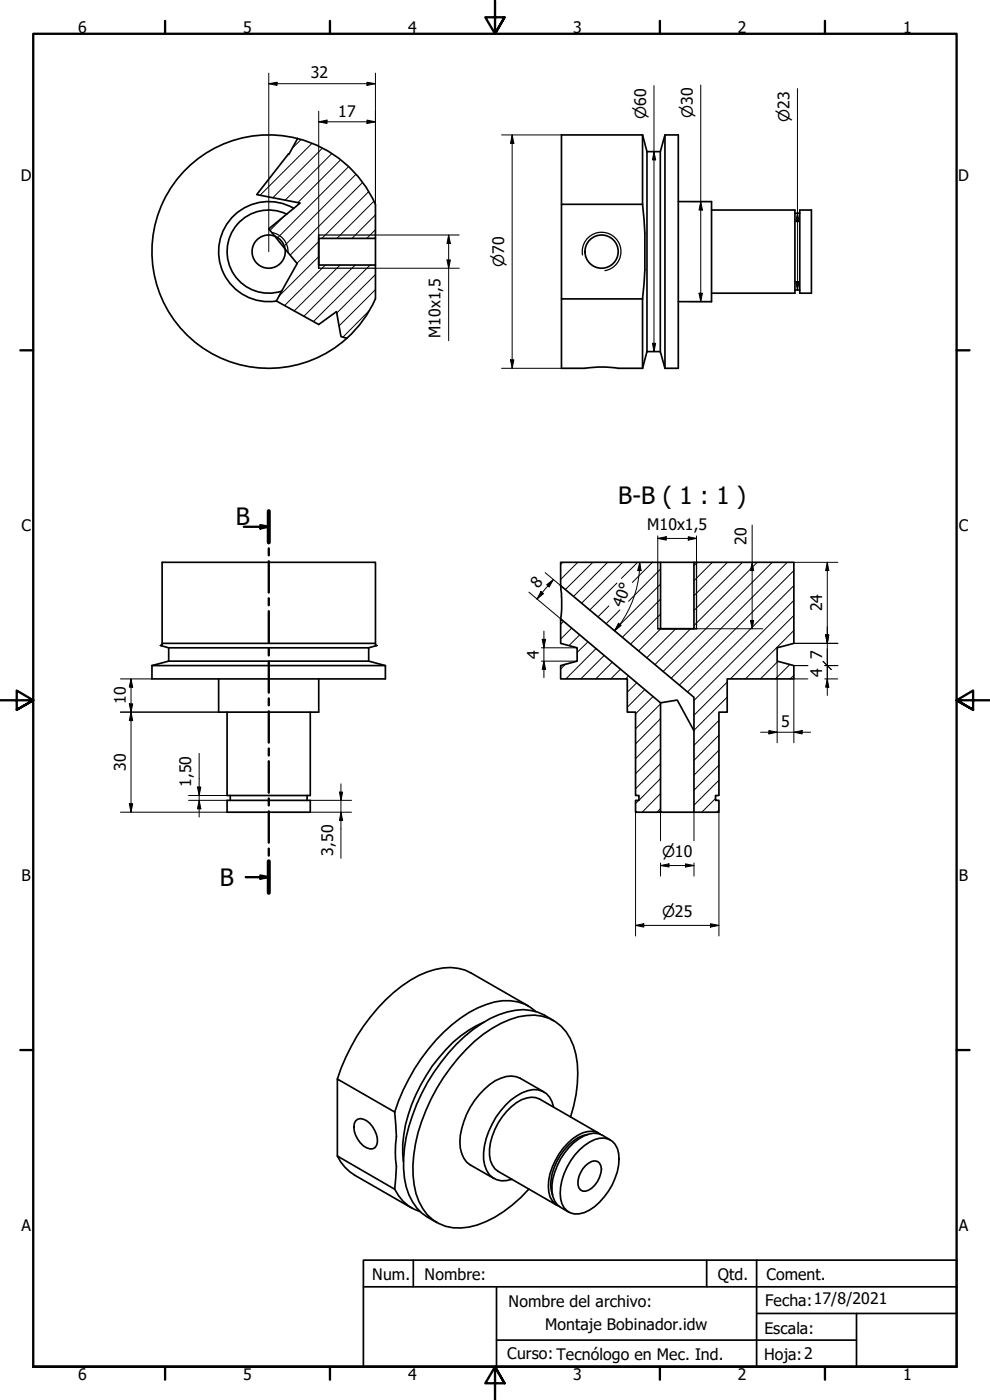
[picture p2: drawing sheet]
<svg xmlns="http://www.w3.org/2000/svg" width="297mm" height="420mm" viewBox="0 0 297 420" stroke-linecap="round" stroke-linejoin="round" font-family="sans-serif">
<!-- layer: Hatch (ISO) -->
<g fill="none" stroke="#000" stroke-width=".3">
<path d="M90.3 41.9l-2.7 2.7M93.6 43l-15.6 15.6M96.7 44.5l-14.8 14.9M99.6 46.1l-14 13.9M102.2 48l-12.9 12.8M104.6 50l-21.3 21.4M106.8 52.3l-21.5 21.5M108.8 54.8l-21.7 21.8M110.6 57.5l-14 14M85.3 64.8l-4.3 4.3M95.6 77l-11.9 11.9M95.6 72.5l-6.5 6.5"/>
<path d="M97.6 79.5l-12.2 12.2M102 79.5l-13.7 13.8M106.6 79.5l-15.4 15.4M111.1 79.5l-17.1 17M112.1 60.4l-11 11.1M112.6 68.9l-2.6 2.6M112.6 64.5l-7 7M110.7 93.3l-7.8 7.9M112.6 86.9l-10.9 10.9M112.6 82.4l-11.6 11.6M168.8 168.8l-.6 .6M173.4 168.8l-5.2 5.1"/>
<path d="M177.9 168.8l-8.3 8.2M182.3 168.8l-10.2 10.2M185.1 175l-8.1 8M186.8 168.8l-12.3 12.2M191.3 168.8l-4.9 4.8M195.8 168.8l-6.1 6M198.2 179.8l-11.5 11.5M198.2 175.3l-13.9 13.9M198.2 170.8l-9.6 9.6M209.2 168.8l-1 1M213.7 168.8l-5.5 5.5M218.2 168.8l-10 10"/>
<path d="M222.8 168.8l-14.6 14.4M227.2 168.8l-19 18.9M231.7 168.8l-32.8 32.7M236.2 168.8l-34.8 34.8M238.2 175.7l-32 32M238.2 171.2l-34.4 34.4M169.1 186.5l-.9 .9M169.7 199.3l-1.5 1.5M171.5 188.5l-3.3 3.3M173.9 190.5l-3.1 3.2M176.4 192.6l-3.2 3.2M178.8 194.7l-9 9.1"/>
<path d="M181.3 196.7l-7.1 7.1M182.7 181.8l-3.3 3.3M183.7 198.7l-4.9 5.1M186 183l-4.1 4.2M198.2 184.3l-9 9M198.2 188.7l-6.6 6.7M202.8 188.7l-8.7 8.7M207.2 188.7l-10.7 10.8M233.4 198.5l-5.2 5.3M237 199.4l-4.3 4.4M238.2 189.2l-14.6 14.6M238.2 184.7l-19.1 19.1"/>
<path d="M238.2 180.2l-30 30M186.2 200.8l-2.9 3M188.6 202.9l-.9 .9M191.1 204.9l-2.9 2.9M193.5 206.9l-5.3 5.4M196 209l-5.3 5.2M198.2 211.2l-7.5 7.5M198.2 215.7l-7.5 7.5M215.7 216.2l-7.5 7.5M218.2 213.7h-.1M218.2 209.2l-10 10M218.2 204.7l-10 10"/>
<path d="M238.2 202.7l-1.1 1.1M198.2 229.2l-7.5 7.5M198.2 220.2l-7.5 7.5M198.2 238.2l-5.5 5.6M198.2 233.7l-6.5 6.5M198.2 224.7l-7.5 7.5M214.7 239.6l-4.1 4.2M215.7 238.6l-.1 .1M215.7 234.2l-7.5 7.5M215.7 229.7l-7.5 7.5M215.7 225.1l-7.5 7.5M215.7 220.6l-7.5 7.6"/>
<path d="M191.6 240.2l-.9 1M198.2 242.7l-1.1 1.1M215.7 243.1l-.6 .7"/>
</g>
<!-- layer: Visible (ISO) -->
<g fill="none" stroke="#000" stroke-width=".51">
<path d="M89.3 41.6a35 35 0 0 1 23.3 19.7M89.3 41.6a35 35 0 0 0-42.1 23.4 35 35 0 0 0 21 43.3 35 35 0 0 0 44.4-18.6v-10.2h-17v-8h17v-10.2M89.3 41.6l-2.6 4.7-.1-.1-9.6 12.2 13 2.5-9.4 7.8 8.6 10.4-6.3 11.2 12.7 7.1 5.4-3.9 1.3 7.5 1.7 .5M192.8 40.5h-24.3v20.8M192.8 40.5v20.8M192.8 40.5l1.3 5M194.1 45.5v60M194.1 45.5h4M198.1 45.5l1.4-5h4v70h-4M198.1 45.5v60M199.5 40.5v70M86 64.3a12.5 12.5 0 0 0-17.8 10.4 12.5 12.5 0 0 0 16.3 12.7"/>
<path d="M88.1 62.5a15 15 0 0 0-22.2 10.2 15 15 0 0 0 17 17.7M95.6 70.5v10M112.6 71.5v8M192.8 61.3a123.1 123.1 0 0 1 0 28.4M192.8 61.3h-24.3v28.4h24.3M203.5 60.5h10v30h-10M213.5 63h25v25h-25M238.5 64h1.5M240 63h3.5v25h-3.5zM168.5 89.7v20.8h7a32.8 32.8 0 0 1 10 0h7.3M192.8 89.7v20.8M238.5 87h1.5"/>
<path d="M194.1 105.5h4l1.4 5M194.1 105.5l-1.3 5M168.2 168.8h30v19.9h10v-19.9h30v24.3l-5 1.3v4l5 1.3v4.1h-20v9.9h-2.5v25h-1v1.5h1v3.6h-7.5v-34.5l-40-33.6zM168.2 175.7a39.3 39.3 0 0 1 0 10M198.2 168.8h10M45.6 199.7h70M48.6 193.1h64M50.6 194.4l-2.5-.7h.5v-24.9h64v24.9h.5l-2.5 .7M50.6 194.4v4l-5 1.3M50.6 198.4h60M50.6 194.4h60M110.6 198.4l5 1.3v4.1h-70v-4.1"/>
<path d="M110.6 194.4v4M197.4 188.7h11.6M65.6 203.8v9.9h30v-9.9M68.1 213.7v25h25v-25M198.2 210.9l5-.8 5 9.2M69.1 238.7v1.5M92.1 238.7v1.5M68.1 240.2h25v3.6h-25zM198.2 243.8h-7.5v-3.6h1v-1.5h-1v-25h-2.5v-9.9h-20v-4.1l5-1.3v-4l-5-1.3v-7.4l30 25.2v32.9h10M145.2 306.7a38.2 38.2 0 0 0-17.3 16 43.2 43.2 0 0 0-7.1 23.4l.2 2.5M158.6 301.9l-17.2-9.9a15.2 15.2 0 0 0-13.3-.3 43.8 43.8 0 0 0-19.1 16.3 62.4 62.4 0 0 0-7.8 15.8M160.8 303.6a13.9 13.9 0 0 0-14.9-2.1 42.8 42.8 0 0 0-19.5 16.2 62.3 62.3 0 0 0-8 16"/>
<path d="M166.1 306.3a15.8 15.8 0 0 0-16.4-1.8 44.5 44.5 0 0 0-19.5 17.2 53.7 53.7 0 0 0-9.1 26.1 20 20 0 0 0 5.5 16.3l4.5 2.8M106.7 336.4a2.34 2.34 0 0 1 3.3-.1 7.3 7.3 0 0 1 3 7.5 1.99 1.99 0 0 1-3 .7 7.4 7.4 0 0 1-3.7-7.3zM118.4 333.7l.5 7.4a31.6 31.6 0 0 0 0 9l-.5 6.8M118.4 333.7l-17.2-9.9v23.1l17.2 10M163.2 327.7l-7.1-4.1a8.5 8.5 0 0 0-9.2 1.9 23.8 23.8 0 0 0-8.9 17.3 8.1 8.1 0 0 0 3.1 6.8l7.1 4.1M166.1 332.3a5.8 5.8 0 0 0-7.7-5 20.5 20.5 0 0 0-11.8 12.3 14.9 14.9 0 0 0-.6 11.6 5.7 5.7 0 0 0 7.6 2.7M171.2 335.2a37.9 37.9 0 0 0 1.6-18.8 13.8 13.8 0 0 0-10.2-11.4 20.3 20.3 0 0 0-14.9 3.6 53.9 53.9 0 0 0-19.9 24.6 39.4 39.4 0 0 0-3 25.1 13.1 13.1 0 0 0 15.9 10 33.4 33.4 0 0 0 18-11.5M101.2 346.9a13.5 13.5 0 0 0 5.2 5.8l17.2 9.9M118.4 356.9a12.7 12.7 0 0 0 7.7 6.7M173.9 345.1a10.9 10.9 0 0 1 7.4-3.6 4.8 4.8 0 0 1 4.3 4.6 18.5 18.5 0 0 1-10.2 17.8 5 5 0 0 1-7.2-4.1 18.5 18.5 0 0 1 5.7-14.7zM175.7 349.8a2.87 2.87 0 0 1 4.2-.7 4.1 4.1 0 0 1 0 4.2 5.6 5.6 0 0 1-5 4.2 2.49 2.49 0 0 1-1.5-3.1 8.3 8.3 0 0 1 2.3-4.6zM176.3 340.5a13.5 13.5 0 0 0-9.2 8 13.1 13.1 0 0 0-1.3 10.2"/>
<path d="M179.6 340.1l-17.7-10.2a7.8 7.8 0 0 0-8.5 2.2 19.5 19.5 0 0 0-6.5 14.6 6.2 6.2 0 0 0 2.5 4.8l17.7 10.2M180.1 340.4a5.8 5.8 0 0 0-6.7 .3 19.6 19.6 0 0 0-8.9 15.3 6.1 6.1 0 0 0 3.1 6M183.1 342.1a6.9 6.9 0 0 0-9.4-.3 19.2 19.2 0 0 0-8.1 15.7 5.9 5.9 0 0 0 2.5 4.8l2.5 1.5"/>
<circle cx="80.6" cy="75.5" r="5"/>
<circle cx="180.5" cy="75.5" r="5"/>
</g>
<!-- layer: Visible Narrow (ISO) -->
<path d="M81.5 69.8a5.8 5.8 0 0 1 4.9 6M95.6 70.5h17M174.8 76.5a5.8 5.8 0 0 1 4.7-6.7 5.8 5.8 0 0 1 6.7 4.7 5.8 5.8 0 0 1-4.7 6.7M95.6 80.5h17M197.4 168.8v19.9M209 168.8v19.9" fill="none" stroke="#000" stroke-width=".38"/>
<!-- layer: Section Line (ISO) -->
<g fill="none" stroke="#000" stroke-width=".7">
<path d="M73.2 158.1h7.4M78.1 157.6l2.5 .5-2.5 .5zM80.6 153.4v9.4M80.6 164.6v2.1M80.6 168.4v9.4M80.6 179.6v2.1M80.6 183.4v9.4M80.6 194.6v2.1M80.6 198.5v9.4M80.6 209.6v2.1M80.6 213.5v9.4M80.6 224.6v2.1"/>
<path d="M80.6 228.5v9.4M80.6 239.6v2.1M80.6 243.5v9.4M80.6 254.7v2.1M80.6 258.5v9.4M73.7 263.2h6.9M78.1 262.7l2.5 .5-2.5 .5z"/>
</g>
<path d="M80.6 153.4v9.4M80.6 258.5v9.4" fill="none" stroke="#000" stroke-width="1.2"/>
<g fill="#000">
<path d="M78.1 157.6l2.5 .5-2.5 .5z" fill-rule="evenodd"/>
<path d="M78.1 262.7l2.5 .5-2.5 .5z" fill-rule="evenodd"/>
</g>
<!-- layer: Border (ISO) -->
<g fill="none" stroke="#000" stroke-width=".7">
<path d="M49.5 6.3v3.8M99 6.3v3.8M148.5 .2v9.9l-2.9-4.9h5.8l-2.9 4.9 2.9-4.9M198 6.3v3.8M247.5 6.3v3.8M6.1 105.1h3.9M287 105.1h3.9M0 210.2h10l-5-3v5.8l5-2.8-5 2.8M297 210.2h-10l5-3v5.8l-5-2.8 5 2.8M6.1 315.1h3.9M287 315.1h3.9M10 410.2v-400.1h277v400.1h-277h277"/>
<path d="M49.5 410.2v3.9M99 410.2v3.9M151.4 415.1l-2.9-4.9 2.9 4.9h-5.8l2.9-4.9v10M198 410.2v3.9M247.5 410.2v3.9"/>
</g>
<!-- layer: Title (ISO) -->
<path d="M109 378.2h178v32h-178zM124 378.2v8M212 378.2v8M227 378.2v32M109 386.2h178M149 386.2v24M227 394.2h60M257 394.2v16M149 402.2h108" fill="none" stroke="#000" stroke-width=".51"/>
<!-- layer: Dimension (ISO) -->
<g fill="none" stroke="#000" stroke-width=".3">
<path d="M80.6 25.1l2.5-.4v.9zM80.6 25.1h32M80.6 21.9v53.6M95.6 36.6l2.5-.6v1.1zM95.6 36.6h17M95.6 33.4v37.1M110.1 24.7l2.5 .4-2.5 .5zM110.1 36l2.5 .6-2.5 .5zM112.6 21.9v48.6h25.2M196.2 25.7v79.8M210.2 25.5v65M239.3 26.6v60.4"/>
<path d="M150.5 40.5h18M153.7 40.5l.5 2.5h-1zM153.7 40.5v70M196.2 45.5l.5 2.5h-.9zM134.1 78h1l-.5 2.5zM134.6 70.5l.5 2.6h-1zM134.6 70.5v31.8M207.1 60.5h6.4M210.2 60.5l.6 2.5h-1.1zM239.3 64l.5 2.5h-1zM112.6 80.5h25.2M207.1 90.5h6.4"/>
<path d="M209.7 88h1.1l-.6 2.5zM238.8 84.5h1l-.5 2.5zM150.5 110.5h18M153.2 108h1l-.5 2.5zM195.8 103h.9l-.5 2.5zM225.7 157.6v31.1M158.7 177.7l9.5 8M162.3 177.5l.8 .7-2 1.6zM163.6 171.9l4.6 3.8M164 175.5l2.1-1.6-1.3 2.2zM166.1 173.9l-5 5.9M191.9 171.2a31.6 31.6 0 0 1-7.5 18.1"/>
<path d="M192 168.8l.3 2.4h-1zM192 168.8l-.2 2.4M197.4 161.6l2.5-.5v1zM197.4 161.6h11.6M197.4 160.8v8M206.5 161.1l2.5 .5-2.5 .5zM209 160.8v8M225.7 168.8l.4 2.4h-.9zM238.2 168.8h13.2M248.2 168.8l.5 2.4h-1zM248.2 168.8v39.9M162.4 194.4h10.8"/>
<path d="M162.4 198.4h10.8M162.7 191.9h1l-.5 2.5zM163.2 198.4l.5 2.5h-1zM163.2 189.4v14M185.5 187l.9 .7-2 1.6zM209 188.7h19.9M225.2 186.2h.9l-.4 2.5zM233.2 198.4v24.5M238.2 199.7h4.2M238.2 193.1h13.2M247 198.5l2.4 2.5M247.5 199.7h3.9"/>
<path d="M247.7 190.5h1l-.5 2.6zM36.1 203.8h9.5M36.1 213.7h29.5M38.8 211.2h1l-.5 2.5zM39.3 203.8l.5 2.4h-1zM39.3 213.7l.5 2.6h-1zM39.3 203.8v40M228.2 219.8h15M230.7 219.2l2.5 .6-2.5 .5zM238.2 219.8l2.5-.6v1.1zM242.4 203.8h-4.2v19.1M247.5 203.8h3.9"/>
<path d="M248.2 203.8l.5 2.4h-1zM56.6 238.7h11.5M59.2 236.2h1.1l-.5 2.5zM59.8 226.1v19.1M101.9 237.7h.9l-.5 2.5zM102.3 235.2v22.4M36.1 243.8h32M38.8 241.2h1l-.5 2.6zM56.6 240.2h11.5M59.8 240.2l.5 2.5h-1.1zM93.1 243.8h12.4M93.1 240.2h12.4"/>
<path d="M102.3 243.8l.5 2.4h-.9zM190.7 243.8v37.1M198.2 259.8l2.5-.6v1zM198.2 259.8h10M198.2 243.8v8.5M198.2 259v3.9M205.7 259.2l2.5 .6-2.5 .4zM208.2 243.8v8.5M208.2 259v3.9M215.7 243.8v37.1M190.7 277.7l2.5-.5v1zM190.7 277.7h25"/>
<path d="M213.2 277.2l2.5 .5-2.5 .5z"/>
</g>
<g fill="#000">
<path d="M80.6 25.1l2.5-.4v.9z" fill-rule="evenodd"/>
<path d="M95.6 36.6l2.5-.6v1.1z" fill-rule="evenodd"/>
<path d="M110.1 24.7l2.5 .4-2.5 .5z" fill-rule="evenodd"/>
<path d="M110.1 36l2.5 .6-2.5 .5z" fill-rule="evenodd"/>
<path d="M153.7 40.5l.5 2.5h-1z" fill-rule="evenodd"/>
<path d="M196.2 45.5l.5 2.5h-.9z" fill-rule="evenodd"/>
<path d="M134.1 78h1l-.5 2.5z" fill-rule="evenodd"/>
<path d="M134.6 70.5l.5 2.6h-1z" fill-rule="evenodd"/>
<path d="M210.2 60.5l.6 2.5h-1.1z" fill-rule="evenodd"/>
<path d="M239.3 64l.5 2.5h-1z" fill-rule="evenodd"/>
<path d="M209.7 88h1.1l-.6 2.5z" fill-rule="evenodd"/>
<path d="M238.8 84.5h1l-.5 2.5z" fill-rule="evenodd"/>
<path d="M153.2 108h1l-.5 2.5z" fill-rule="evenodd"/>
<path d="M195.8 103h.9l-.5 2.5z" fill-rule="evenodd"/>
<path d="M162.3 177.5l.8 .7-2 1.6z" fill-rule="evenodd"/>
<path d="M164 175.5l2.1-1.6-1.3 2.2z" fill-rule="evenodd"/>
<path d="M192 168.8l.3 2.4h-1z" fill-rule="evenodd"/>
<path d="M197.4 161.6l2.5-.5v1z" fill-rule="evenodd"/>
<path d="M206.5 161.1l2.5 .5-2.5 .5z" fill-rule="evenodd"/>
<path d="M225.7 168.8l.4 2.4h-.9z" fill-rule="evenodd"/>
<path d="M248.2 168.8l.5 2.4h-1z" fill-rule="evenodd"/>
<path d="M162.7 191.9h1l-.5 2.5z" fill-rule="evenodd"/>
<path d="M185.5 187l.9 .7-2 1.6z" fill-rule="evenodd"/>
<path d="M225.2 186.2h.9l-.4 2.5z" fill-rule="evenodd"/>
<path d="M247.7 190.5h1l-.5 2.6z" fill-rule="evenodd"/>
<path d="M247.7 190.5h1l-.5 2.6z" fill-rule="evenodd"/>
<path d="M38.8 211.2h1l-.5 2.5z" fill-rule="evenodd"/>
<path d="M39.3 203.8l.5 2.4h-1z" fill-rule="evenodd"/>
<path d="M39.3 213.7l.5 2.6h-1z" fill-rule="evenodd"/>
<path d="M163.2 198.4l.5 2.5h-1z" fill-rule="evenodd"/>
<path d="M238.2 219.8l2.5-.6v1.1z" fill-rule="evenodd"/>
<path d="M248.2 203.8l.5 2.4h-1z" fill-rule="evenodd"/>
<path d="M59.2 236.2h1.1l-.5 2.5z" fill-rule="evenodd"/>
<path d="M101.9 237.7h.9l-.5 2.5z" fill-rule="evenodd"/>
<path d="M230.7 219.2l2.5 .6-2.5 .5z" fill-rule="evenodd"/>
<path d="M38.8 241.2h1l-.5 2.6z" fill-rule="evenodd"/>
<path d="M59.8 240.2l.5 2.5h-1.1z" fill-rule="evenodd"/>
<path d="M102.3 243.8l.5 2.4h-.9z" fill-rule="evenodd"/>
<path d="M198.2 259.8l2.5-.6v1z" fill-rule="evenodd"/>
<path d="M190.7 277.7l2.5-.5v1z" fill-rule="evenodd"/>
<path d="M205.7 259.2l2.5 .6-2.5 .4z" fill-rule="evenodd"/>
<path d="M213.2 277.2l2.5 .5-2.5 .5z" fill-rule="evenodd"/>
</g>
<g font-size="7.2">
<text x="185.5" y="151.2">B-B ( 1 : 1 )</text>
<text x="70.7" y="157.6">B</text>
<text x="66" y="265.9">B</text>
</g>
<g font-size="4.8">
<text x="23.4" y="9.8">6</text>
<text x="73" y="9.8">5</text>
<text x="122.4" y="9.8">4</text>
<text x="172" y="9.8">3</text>
<text x="221.4" y="9.8">2</text>
<text x="271" y="9.8">1</text>
<text x="93.2" y="23.5">32</text>
<text x="101.5" y="35">17</text>
<text x="6.2" y="54.4">D</text>
<text x="287.5" y="54.4">D</text>
<text x="132.2" y="101.5" transform="rotate(-90 132.2 101.5)">M10x1,5</text>
<text x="6.4" y="159.4">C</text>
<text x="194.2" y="159.2">M10x1,5</text>
<text x="287.7" y="159.4">C</text>
<text x="224" y="163.6" transform="rotate(-90 224 163.6)">20</text>
<text x="161.5" y="176.8" transform="rotate(-50 161.5 176.8)">8</text>
<text x="186.9" y="182.6" transform="rotate(-70 186.9 182.6)">40°</text>
<text x="246.7" y="183.5" transform="rotate(-90 246.7 183.5)">24</text>
<text x="161.7" y="197.7" transform="rotate(-90 161.7 197.7)">4</text>
<text x="246.7" y="197.7" transform="rotate(-90 246.7 197.7)">7</text>
<text x="246.7" y="203.1" transform="rotate(-90 246.7 203.1)">4</text>
<text x="37.7" y="211.4" transform="rotate(-90 37.7 211.4)">10</text>
<text x="234.4" y="218.1">5</text>
<text x="37.7" y="231.4" transform="rotate(-90 37.7 231.4)">30</text>
<text x="57.4" y="236.2" transform="rotate(-90 57.4 236.2)">1,50</text>
<text x="99.9" y="256.8" transform="rotate(-90 99.9 256.8)">3,50</text>
<text x="6.4" y="264.4">B</text>
<text x="287.7" y="264.4">B</text>
<text x="6.4" y="369.4">A</text>
<text x="287.7" y="369.4">A</text>
<text x="111.7" y="384.1">Num.</text>
<text x="127.4" y="384.2">Nombre:</text>
<text x="215.4" y="384.2">Qtd.</text>
<text x="229.9" y="384.3">Coment.</text>
<text x="152.6" y="392.3">Nombre del archivo:</text>
<text x="229.6" y="391.9">Fecha:17/8/2021</text>
<text x="163.6" y="399.1">Montaje Bobinador.idw</text>
<text x="229.4" y="400.5">Escala:</text>
<text x="152.2" y="407.9">Curso: Tecnólogo en Mec. Ind.</text>
<text x="229.2" y="408.3">Hoja:2</text>
<text x="23.4" y="414.1">6</text>
<text x="73" y="414.1">5</text>
<text x="122.4" y="414.1">4</text>
<text x="172" y="414.1">3</text>
<text x="221.4" y="414.1">2</text>
<text x="271" y="414.1">1</text>
</g>
<g font-size="4.6">
<text x="193.9" y="35.6" transform="rotate(-90 193.9 35.6)">⌀60</text>
<text x="207.8" y="35.4" transform="rotate(-90 207.8 35.4)">⌀30</text>
<text x="236.9" y="36.6" transform="rotate(-90 236.9 36.6)">⌀23</text>
<text x="151.3" y="80.1" transform="rotate(-90 151.3 80.1)">⌀70</text>
<text x="198.6" y="257.3">⌀10</text>
<text x="198.6" y="275.3">⌀25</text>
</g>
</svg>
